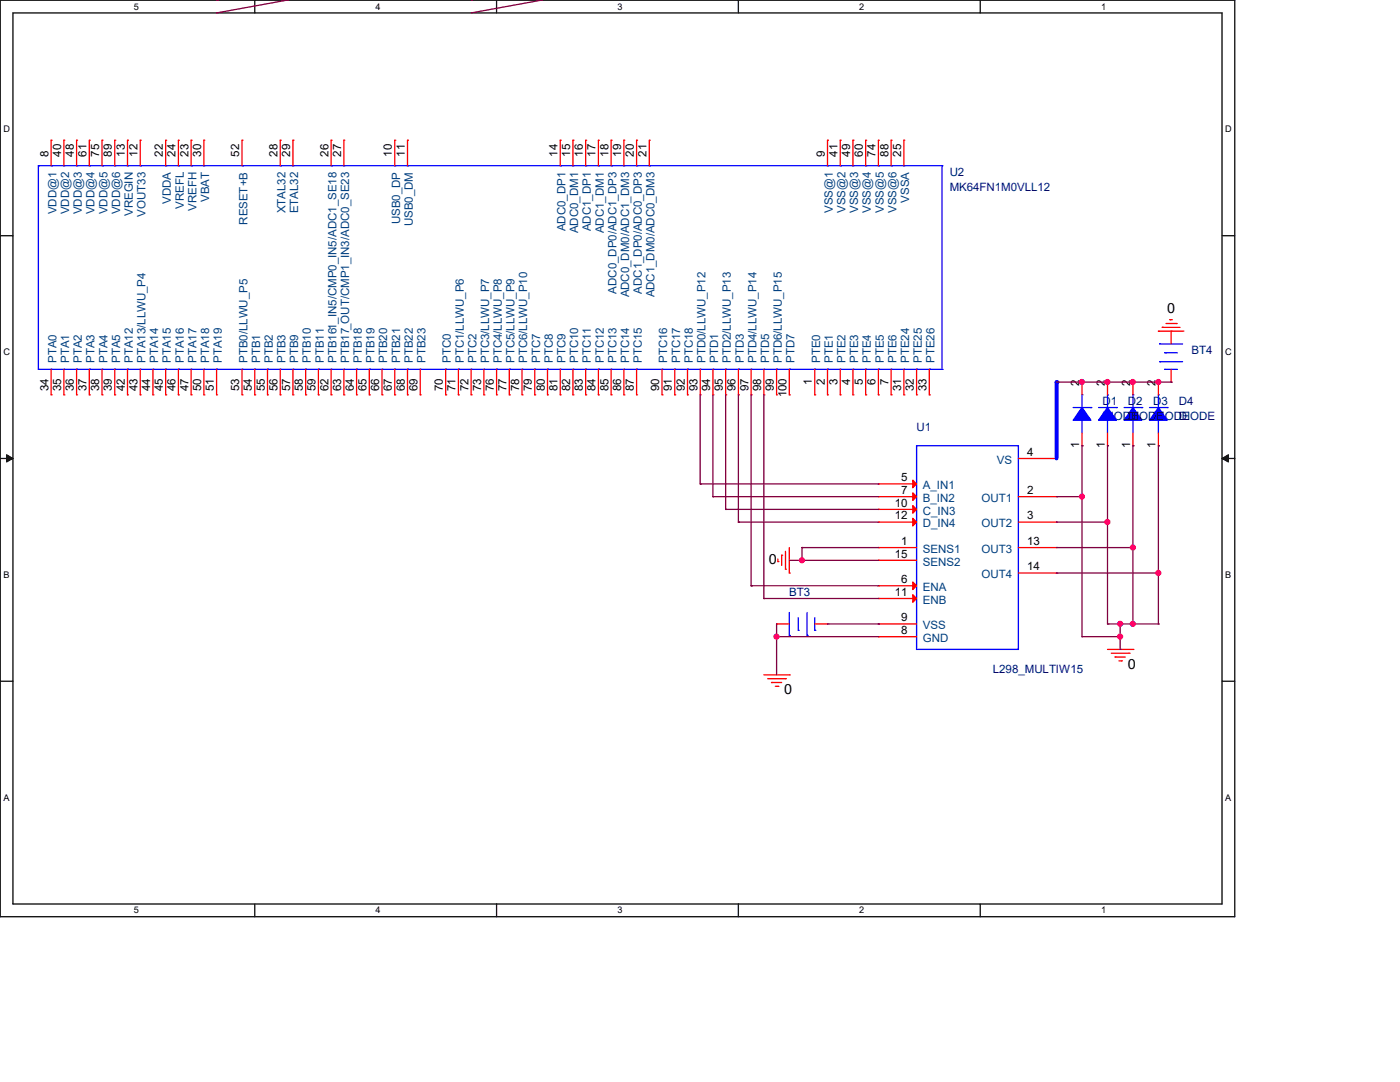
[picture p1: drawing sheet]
<svg xmlns="http://www.w3.org/2000/svg" width="279mm" height="216mm" viewBox="0 0 279 216" stroke-linecap="round" stroke-linejoin="round" font-family="sans-serif">
<path d="M0 0h246.4v182.9h-246.4zM2.6 2.6h241.3v177.8h-241.3z" fill="none" stroke="#000" stroke-width=".25"/>
<g fill="#fff">
<path d="M26.7 .3h1v2h-1z"/>
<path d="M26.7 180.6h1v2h-1z"/>
</g>
<path d="M50.8 0v2.6M50.8 180.4v2.5" fill="none" stroke="#000" stroke-width=".25"/>
<g fill="#fff">
<path d="M75 .3h.9v2h-.9z"/>
<path d="M75 180.6h.9v2h-.9z"/>
</g>
<path d="M99.1 0v2.6M99.1 180.4v2.5" fill="none" stroke="#000" stroke-width=".25"/>
<g fill="#fff">
<path d="M123.2 .3h1v2h-1z"/>
<path d="M123.2 180.6h1v2h-1z"/>
</g>
<path d="M147.4 0v2.6M147.4 180.4v2.5" fill="none" stroke="#000" stroke-width=".25"/>
<g fill="#fff">
<path d="M171.5 .3h1v2h-1z"/>
<path d="M171.5 180.6h1v2h-1z"/>
</g>
<path d="M195.6 0v2.6M195.6 180.4v2.5" fill="none" stroke="#000" stroke-width=".25"/>
<g fill="#fff">
<path d="M219.8 .3h.9v2h-.9z"/>
<path d="M219.8 180.6h.9v2h-.9z"/>
<path d="M.7 24.8h1.2v2h-1.2z"/>
<path d="M244.5 24.8h1.3v2h-1.3z"/>
<path d="M.7 69.3h1.2v1.9h-1.2z"/>
<path d="M244.5 69.3h1.3v1.9h-1.3z"/>
</g>
<path d="M0 47h2.6M243.9 47h2.5" fill="none" stroke="#000" stroke-width=".25"/>
<g fill="#fff">
<path d="M.7 113.7h1.2v2h-1.2z"/>
<path d="M244.5 113.7h1.2v2h-1.2z"/>
</g>
<path d="M0 91.5h2.6M243.9 91.5h2.5" fill="none" stroke="#000" stroke-width=".25"/>
<path d="M1.3 90.7l1.3 .8-1.3 .7zM243.9 91.5l1.3-.8v1.5z" fill="#000" stroke="#000" stroke-width=".2"/>
<g fill="#fff">
<path d="M.7 158.2h1.2v1.9h-1.2z"/>
<path d="M244.5 158.2h1.2v1.9h-1.2z"/>
</g>
<path d="M0 135.9h2.6M243.9 135.9h2.5" fill="none" stroke="#000" stroke-width=".25"/>
<g fill="none" stroke="#f00" stroke-width=".25">
<path d="M10.2 28h.1M10.2 28v5.1M12.7 28h.1M12.7 28v5.1M15.3 28h.1M15.3 28v5.1M17.8 28h.1M17.8 28v5.1M20.4 28h.1M20.4 28v5.1M22.9 28h.1M22.9 28v5.1"/>
<path d="M25.4 28h.1M25.4 28v5.1M28 28h.1M28 28v5.1M33.1 28h.1M33.1 28v5.1M35.6 28h.1M35.6 28v5.1M38.1 28h.1M38.1 28v5.1M40.7 28h.1M40.7 28v5.1"/>
<path d="M48.3 28h.1M48.3 28v5.1M55.9 28h.1M55.9 28v5.1M58.5 28h.1M58.5 28v5.1M66.1 28h.1M66.1 28v5.1M68.6 28h.1M68.6 28v5.1M78.8 28h.1M78.8 28v5.1"/>
<path d="M81.3 28h.1M81.3 28v5.1M111.8 28h.1M111.8 28v5.1M114.3 28h.1M114.3 28v5.1M116.9 28h.1M116.9 28v5.1M119.4 28h.1M119.4 28v5.1M122 28h.1M122 28v5.1"/>
<path d="M124.5 28h.1M124.5 28v5.1M127 28h.1M127 28v5.1M129.6 28h.1M129.6 28v5.1M165.1 28h.1M165.1 28v5.1M167.7 28h.1M167.7 28v5.1M170.2 28h.1M170.2 28v5.1"/>
<path d="M172.8 28h.1M172.8 28v5.1M175.3 28h.1M175.3 28v5.1M177.8 28h.1M177.8 28v5.1M180.4 28h.1M180.4 28v5.1M10.2 78.8h.1M10.2 73.7v5.1M12.7 78.8h.1M12.7 73.7v5.1"/>
<path d="M15.3 78.8h.1M15.3 73.7v5.1M17.8 78.8h.1M17.8 73.7v5.1M20.4 78.8h.1M20.4 73.7v5.1M22.9 78.8h.1M22.9 73.7v5.1M25.4 78.8h.1M25.4 73.7v5.1M28 78.8h.1M28 73.7v5.1"/>
<path d="M30.5 78.8h.1M30.5 73.7v5.1M33.1 78.8h.1M33.1 73.7v5.1M35.6 78.8h.1M35.6 73.7v5.1M38.1 78.8h.1M38.1 73.7v5.1M40.7 78.8h.1M40.7 73.7v5.1M43.2 78.8h.1M43.2 73.7v5.1"/>
<path d="M48.3 78.8h.1M48.3 73.7v5.1M50.8 78.8h.1M50.8 73.7v5.1M53.4 78.8h.1M53.4 73.7v5.1M55.9 78.8h.1M55.9 73.7v5.1M58.5 78.8h.1M58.5 73.7v5.1M61 78.8h.1M61 73.7v5.1"/>
<path d="M63.5 78.8h.1M63.5 73.7v5.1M66.1 78.8h.1M66.1 73.7v5.1M68.6 78.8h.1M68.6 73.7v5.1M71.2 78.8h.1M71.2 73.7v5.1M73.7 78.8h.1M73.7 73.7v5.1M76.2 78.8h.1M76.2 73.7v5.1"/>
<path d="M78.8 78.8h.1M78.8 73.7v5.1M81.3 78.8h.1M81.3 73.7v5.1M83.9 78.8h.1M83.9 73.7v5.1M88.9 78.8h.1M88.9 73.7v5.1M91.5 78.8h.1M91.5 73.7v5.1M94 78.8h.1M94 73.7v5.1"/>
<path d="M96.6 78.8h.1M96.6 73.7v5.1M99.1 78.8h.1M99.1 73.7v5.1M101.6 78.8h.1M101.6 73.7v5.1M104.2 78.8h.1M104.2 73.7v5.1M106.7 78.8h.1M106.7 73.7v5.1M109.3 78.8h.1M109.3 73.7v5.1"/>
<path d="M111.8 78.8h.1M111.8 73.7v5.1M114.3 78.8h.1M114.3 73.7v5.1M116.9 78.8h.1M116.9 73.7v5.1M119.4 78.8h.1M119.4 73.7v5.1M122 78.8h.1M122 73.7v5.1M124.5 78.8h.1M124.5 73.7v5.1"/>
<path d="M127 78.8h.1M127 73.7v5.1M132.1 78.8h.1M132.1 73.7v5.1M134.7 78.8h.1M134.7 73.7v5.1M137.2 78.8h.1M137.2 73.7v5.1M139.7 78.8h.1M139.7 73.7v5.1M142.3 78.8h.1M142.3 73.7v5.1"/>
<path d="M144.8 78.8h.1M144.8 73.7v5.1M147.4 78.8h.1M147.4 73.7v5.1M149.9 78.8h.1M149.9 73.7v5.1M152.4 78.8h.1M152.4 73.7v5.1M155 78.8h.1M155 73.7v5.1M157.5 78.8h.1M157.5 73.7v5.1"/>
<path d="M162.6 78.8h.1M162.6 73.7v5.1M165.1 78.8h.1M165.1 73.7v5.1M167.7 78.8h.1M167.7 73.7v5.1M170.2 78.8h.1M170.2 73.7v5.1M172.8 78.8h.1M172.8 73.7v5.1M175.3 78.8h.1M175.3 73.7v5.1"/>
<path d="M177.8 78.8h.1M177.8 73.7v5.1M180.4 78.8h.1M180.4 73.7v5.1M182.9 78.8h.1M182.9 73.7v5.1M185.5 78.8h.1M185.5 73.7v5.1M215.9 76.2h.1M215.9 76.2v2.6M221 76.2h.1M221 76.2v2.6"/>
<path d="M226.1 76.2h.1M226.1 76.2v2.6M231.2 66.1h.1M231.2 76.2h.1M231.2 66.1h5.1M231.2 76.2v2.6M231.9 65.3h.1M231.9 65.3h3.6M232.7 64.6h2M233.5 63.8h.1M233.5 63.8h.5M233.7 66.1h.1"/>
<path d="M233.7 76.2h.1M233.7 66.1v2.5M233.7 73.7v2.5M234.7 64.6h.1M175.3 96.6h.1M175.3 99.1h.1M175.3 99.1h7.6M175.3 96.6h7.6M203.2 99.1h7.7M203.2 91.5h7.7M210.9 99.1h.1M210.9 91.5h.1"/>
<path d="M215.9 88.9h.1M215.9 86.4v2.5M221 88.9h.1M221 86.4v2.5M226.1 88.9h.1M226.1 86.4v2.5M231.2 88.9h.1M231.2 86.4v2.5M155.2 112.1h.1M155.2 111.5v.6M156 110.8h.1M156 110.8v2"/>
<path d="M156.8 113.6h.1M156.8 110v3.6M157.5 114.3h.1M157.5 109.3v5M175.3 109.3h.1M175.3 116.9h.1M175.3 101.6h.1M175.3 119.4h.1M175.3 104.2h.1M175.3 111.8h.1M175.3 109.3h7.6M175.3 104.2h7.6"/>
<path d="M175.3 116.9h7.6M175.3 101.6h7.6M175.3 119.4h7.6M175.3 111.8h7.6M203.2 109.3h7.7M203.2 104.2h7.7M203.2 114.3h7.7M210.9 104.2h.1M210.9 109.3h.1M210.9 114.3h.1M152.4 134.7h5.1M153.2 135.4h3.6"/>
<path d="M154 136.2h.1M154 136.2h2M154.7 136.9h.5M155 124.5h.1M155 124.5h2.5M155.2 136.9h.1M156.8 135.4h.1M157.5 134.7h.1M162.6 124.5h2.5M165.1 124.5h.1M175.3 127h.1M175.3 124.5h.1"/>
<path d="M175.3 127h7.6M175.3 124.5h7.6M221 129.6h5.1M221.8 130.3h3.5M222.5 131.1h.1M222.5 131.1h2.1M223.3 131.9h.5M223.8 131.9h.1M225.3 130.3h.1M226.1 129.6h.1"/>
</g>
<g fill="none" stroke="#00f" stroke-width=".25">
<path d="M7.7 33.1h.1M7.7 33.1v40.6M7.7 33.1h180.3M10.2 33.1h.1M12.7 33.1h.1M15.3 33.1h.1M17.8 33.1h.1M20.4 33.1h.1M22.9 33.1h.1M25.4 33.1h.1M28 33.1h.1M33.1 33.1h.1"/>
<path d="M35.6 33.1h.1M38.1 33.1h.1M40.7 33.1h.1M48.3 33.1h.1M55.9 33.1h.1M58.5 33.1h.1M66.1 33.1h.1M68.6 33.1h.1M78.8 33.1h.1M81.3 33.1h.1M111.8 33.1h.1M114.3 33.1h.1"/>
<path d="M116.9 33.1h.1M119.4 33.1h.1M122 33.1h.1M124.5 33.1h.1M127 33.1h.1M129.6 33.1h.1M165.1 33.1h.1M167.7 33.1h.1M170.2 33.1h.1M172.8 33.1h.1M175.3 33.1h.1M177.8 33.1h.1"/>
<path d="M180.4 33.1h.1M188 33.1h.1M188 33.1v40.6M7.7 73.7h.1M7.7 73.7h180.3M10.2 73.7h.1M12.7 73.7h.1M15.3 73.7h.1M17.8 73.7h.1M20.4 73.7h.1M22.9 73.7h.1M25.4 73.7h.1"/>
<path d="M28 73.7h.1M30.5 73.7h.1M33.1 73.7h.1M35.6 73.7h.1M38.1 73.7h.1M40.7 73.7h.1M43.2 73.7h.1M48.3 73.7h.1M50.8 73.7h.1M53.4 73.7h.1M55.9 73.7h.1M58.5 73.7h.1"/>
<path d="M61 73.7h.1M63.5 73.7h.1M66.1 73.7h.1M68.6 73.7h.1M71.2 73.7h.1M73.7 73.7h.1M76.2 73.7h.1M78.8 73.7h.1M81.3 73.7h.1M83.9 73.7h.1M88.9 73.7h.1M91.5 73.7h.1"/>
<path d="M94 73.7h.1M96.6 73.7h.1M99.1 73.7h.1M101.6 73.7h.1M104.2 73.7h.1M106.7 73.7h.1M109.3 73.7h.1M111.8 73.7h.1M114.3 73.7h.1M116.9 73.7h.1M119.4 73.7h.1M122 73.7h.1"/>
<path d="M124.5 73.7h.1M127 73.7h.1M132.1 73.7h.1M134.7 73.7h.1M137.2 73.7h.1M139.7 73.7h.1M142.3 73.7h.1M144.8 73.7h.1M147.4 73.7h.1M149.9 73.7h.1M152.4 73.7h.1M155 73.7h.1"/>
<path d="M157.5 73.7h.1M162.6 73.7h.1M165.1 73.7h.1M167.7 73.7h.1M170.2 73.7h.1M172.8 73.7h.1M175.3 73.7h.1M177.8 73.7h.1M180.4 73.7h.1M182.9 73.7h.1M185.5 73.7h.1M188 73.7h.1"/>
<path d="M215.9 78.8h.1M215.9 78.8v2.5M221 78.8h.1M221 78.8v2.5M226.1 78.8h.1M226.1 78.8v2.5M231.2 78.8h.1M231.2 78.8v2.5M231.4 68.6h.1M231.4 72.2h.1M231.4 68.6h4.6M231.4 72.2h4.6"/>
<path d="M232.5 73.7h.1M232.5 70.4h.1M232.5 73.7h2.5M232.5 70.4h2.5M182.9 88.9h20.3v40.7h-20.3zM214.2 81.3h3.5M215.9 83.9h.1M215.9 83.9v2.5M217.7 81.3h.1M219.2 81.3h3.6M221 83.9h.1M221 83.9v2.5"/>
<path d="M222.8 81.3h.1M224.3 81.3h3.6M226.1 83.9h.1M226.1 83.9v2.5M227.9 81.3h.1M229.4 81.3h3.6M231.2 83.9h.1M231.2 83.9v2.5M233 81.3h.1M157.5 126.8h.1M157.5 122.2v4.6M159.3 125.8h.1"/>
<path d="M159.3 123.2v2.6M161.1 126.8h.1M161.1 122.2v4.6M162.6 125.8h.1M162.6 123.2v2.6"/>
</g>
<g fill="#00f" stroke="#00f" stroke-width=".25">
<path d="M226.1 81.3l1.8 2.6h-3.6z" fill-rule="evenodd"/>
<path d="M215.9 81.3l1.8 2.6h-3.5z" fill-rule="evenodd"/>
<path d="M231.2 81.3l1.8 2.6h-3.6z" fill-rule="evenodd"/>
<path d="M221 81.3l1.8 2.6h-3.6z" fill-rule="evenodd"/>
</g>
<g fill="#f00" stroke="#f00" stroke-width=".25">
<path d="M182.2 95.8l.7 .8-.7 .7z"/>
<path d="M182.2 116.1l.7 .8-.7 .7z"/>
<path d="M182.2 98.3l.7 .8-.7 .8z"/>
<path d="M182.2 100.9l.7 .7-.7 .8z"/>
<path d="M182.2 118.7l.7 .7-.7 .8z"/>
<path d="M182.2 103.4l.7 .8-.7 .7z"/>
</g>
<g fill="none" stroke="#800040" stroke-width=".25">
<path d="M43.7 0h-.5M57.7 0l-14.5 2.6M94.5 0h-.5M108.5 0l-14.5 2.6M139.7 78.8v17.8M142.3 78.8v20.3M144.8 78.8v22.8M147.4 78.8v25.4M149.9 78.8v38.1M152.4 78.8v40.6M139.7 96.6h.1M139.7 96.6h35.6"/>
<path d="M142.3 99.1h.1M142.3 99.1h33M144.8 101.6h.1M144.8 101.6h30.5M147.4 104.2h.1M147.4 104.2h27.9M149.9 116.9h.1M149.9 116.9h25.4M152.4 119.4h.1M152.4 119.4h22.9M157.5 111.8h17.8M160.1 111.8h.1"/>
<path d="M160.1 109.3h.1M160.1 109.3h15.2M160.1 109.3v2.5M155 127h.1M155 124.5v10.2M155 127h20.3M165.1 124.5h10.2M175.3 124.5h.1"/>
</g>
<g fill="#f0f" stroke="#f0f" stroke-width=".25">
<circle cx="160" cy="111.8" r=".49"/>
<circle cx="155" cy="127" r=".49"/>
</g>
<path d="M210.9 76.2v15.3" fill="none" stroke="#00f" stroke-width=".76"/>
<circle cx="210.9" cy="76.2" r=".38" fill="#00f"/>
<g fill="none" stroke="#800040" stroke-width=".25">
<path d="M210.9 76.2h22.8M215.9 76.2h.1M221 76.2h.1M226.1 76.2h.1M231.2 76.2h.1M233.7 76.2h.1M210.9 99.1h5M215.9 99.1h.1M215.9 88.9h.1M215.9 88.9v38.1M221 88.9h.1M221 88.9v35.6"/>
<path d="M226.1 88.9h.1M226.1 88.9v35.6M231.2 88.9h.1M231.2 88.9v35.6M210.9 104.2h10.1M210.9 109.3h15.2M210.9 114.3h20.3M221 104.2h.1M226.1 109.3h.1M231.2 114.3h.1M215.9 127h.1M215.9 127h7.7"/>
<path d="M221 124.5h.1M221 124.5h10.2M223.6 127h.1M223.6 129.6h.1M223.6 124.5h.1M223.6 124.5v5.1M226.1 124.5h.1M231.2 124.5h.1"/>
</g>
<g fill="#f0f" stroke="#f0f" stroke-width=".25">
<circle cx="215.9" cy="76.2" r=".49"/>
<circle cx="221" cy="76.2" r=".49"/>
<circle cx="226.1" cy="76.2" r=".49"/>
<circle cx="231.2" cy="76.2" r=".49"/>
<circle cx="215.9" cy="99.1" r=".49"/>
<circle cx="221" cy="104.2" r=".49"/>
<circle cx="226.1" cy="109.2" r=".49"/>
<circle cx="231.2" cy="114.3" r=".49"/>
<circle cx="223.5" cy="127" r=".49"/>
<circle cx="223.5" cy="124.5" r=".49"/>
<circle cx="226.1" cy="124.5" r=".49"/>
<circle cx="160" cy="111.8" r=".49"/>
<circle cx="155" cy="127" r=".49"/>
</g>
<g font-size="2.8">
<text x="233" y="62.5">0</text>
<text x="153.5" y="112.6">0</text>
<text x="225.1" y="133.4">0</text>
<text x="156.5" y="138.5">0</text>
</g>
<g font-size="2.3">
<text x="9.7" y="31.3" transform="rotate(-90 9.7 31.3)">8</text>
<text x="12.2" y="31.3" transform="rotate(-90 12.2 31.3)">40</text>
<text x="14.7" y="31.3" transform="rotate(-90 14.7 31.3)">48</text>
<text x="17.3" y="31.3" transform="rotate(-90 17.3 31.3)">61</text>
<text x="19.8" y="31.3" transform="rotate(-90 19.8 31.3)">75</text>
<text x="22.4" y="31.3" transform="rotate(-90 22.4 31.3)">89</text>
<text x="24.9" y="31.3" transform="rotate(-90 24.9 31.3)">13</text>
<text x="27.4" y="31.3" transform="rotate(-90 27.4 31.3)">12</text>
<text x="32.5" y="31.3" transform="rotate(-90 32.5 31.3)">22</text>
<text x="35.1" y="31.3" transform="rotate(-90 35.1 31.3)">24</text>
<text x="37.6" y="31.3" transform="rotate(-90 37.6 31.3)">23</text>
<text x="40.1" y="31.3" transform="rotate(-90 40.1 31.3)">30</text>
<text x="47.8" y="31.3" transform="rotate(-90 47.8 31.3)">52</text>
<text x="55.4" y="31.3" transform="rotate(-90 55.4 31.3)">28</text>
<text x="57.9" y="31.3" transform="rotate(-90 57.9 31.3)">29</text>
<text x="65.5" y="31.3" transform="rotate(-90 65.5 31.3)">26</text>
<text x="68.1" y="31.3" transform="rotate(-90 68.1 31.3)">27</text>
<text x="78.2" y="31.3" transform="rotate(-90 78.2 31.3)">10</text>
<text x="80.8" y="31.3" transform="rotate(-90 80.8 31.3)">11</text>
<text x="111.3" y="31.3" transform="rotate(-90 111.3 31.3)">14</text>
<text x="113.8" y="31.3" transform="rotate(-90 113.8 31.3)">15</text>
<text x="116.3" y="31.3" transform="rotate(-90 116.3 31.3)">16</text>
<text x="118.9" y="31.3" transform="rotate(-90 118.9 31.3)">17</text>
<text x="121.4" y="31.3" transform="rotate(-90 121.4 31.3)">18</text>
<text x="124" y="31.3" transform="rotate(-90 124 31.3)">19</text>
<text x="126.5" y="31.3" transform="rotate(-90 126.5 31.3)">20</text>
<text x="129" y="31.3" transform="rotate(-90 129 31.3)">21</text>
<text x="164.6" y="31.3" transform="rotate(-90 164.6 31.3)">9</text>
<text x="167.1" y="31.3" transform="rotate(-90 167.1 31.3)">41</text>
<text x="169.7" y="31.3" transform="rotate(-90 169.7 31.3)">49</text>
<text x="172.2" y="31.3" transform="rotate(-90 172.2 31.3)">60</text>
<text x="174.8" y="31.3" transform="rotate(-90 174.8 31.3)">74</text>
<text x="177.3" y="31.3" transform="rotate(-90 177.3 31.3)">88</text>
<text x="179.8" y="31.3" transform="rotate(-90 179.8 31.3)">25</text>
<text x="162.1" y="76.8" transform="rotate(-90 162.1 76.8)">1</text>
<text x="164.6" y="76.8" transform="rotate(-90 164.6 76.8)">2</text>
<text x="167.1" y="76.8" transform="rotate(-90 167.1 76.8)">3</text>
<text x="169.7" y="76.8" transform="rotate(-90 169.7 76.8)">4</text>
<text x="172.2" y="76.8" transform="rotate(-90 172.2 76.8)">5</text>
<text x="174.8" y="76.8" transform="rotate(-90 174.8 76.8)">6</text>
<text x="177.3" y="76.8" transform="rotate(-90 177.3 76.8)">7</text>
<text x="215.4" y="77" transform="rotate(-90 215.4 77)">2</text>
<text x="220.5" y="77" transform="rotate(-90 220.5 77)">2</text>
<text x="225.5" y="77" transform="rotate(-90 225.5 77)">2</text>
<text x="230.6" y="77" transform="rotate(-90 230.6 77)">2</text>
<text x="9.7" y="78" transform="rotate(-90 9.7 78)">34</text>
<text x="12.2" y="78" transform="rotate(-90 12.2 78)">35</text>
<text x="14.7" y="78" transform="rotate(-90 14.7 78)">36</text>
<text x="17.3" y="78" transform="rotate(-90 17.3 78)">37</text>
<text x="19.8" y="78" transform="rotate(-90 19.8 78)">38</text>
<text x="22.4" y="78" transform="rotate(-90 22.4 78)">39</text>
<text x="24.9" y="78" transform="rotate(-90 24.9 78)">42</text>
<text x="27.4" y="78" transform="rotate(-90 27.4 78)">43</text>
<text x="30" y="78" transform="rotate(-90 30 78)">44</text>
<text x="32.5" y="78" transform="rotate(-90 32.5 78)">45</text>
<text x="35.1" y="78" transform="rotate(-90 35.1 78)">46</text>
<text x="37.6" y="78" transform="rotate(-90 37.6 78)">47</text>
<text x="40.1" y="78" transform="rotate(-90 40.1 78)">50</text>
<text x="42.7" y="78" transform="rotate(-90 42.7 78)">51</text>
<text x="47.8" y="78" transform="rotate(-90 47.8 78)">53</text>
<text x="50.3" y="78" transform="rotate(-90 50.3 78)">54</text>
<text x="52.8" y="78" transform="rotate(-90 52.8 78)">55</text>
<text x="55.4" y="78" transform="rotate(-90 55.4 78)">56</text>
<text x="57.9" y="78" transform="rotate(-90 57.9 78)">57</text>
<text x="60.5" y="78" transform="rotate(-90 60.5 78)">58</text>
<text x="63" y="78" transform="rotate(-90 63 78)">59</text>
<text x="65.5" y="78" transform="rotate(-90 65.5 78)">62</text>
<text x="68.1" y="78" transform="rotate(-90 68.1 78)">63</text>
<text x="70.6" y="78" transform="rotate(-90 70.6 78)">64</text>
<text x="73.2" y="78" transform="rotate(-90 73.2 78)">65</text>
<text x="75.7" y="78" transform="rotate(-90 75.7 78)">66</text>
<text x="78.2" y="78" transform="rotate(-90 78.2 78)">67</text>
<text x="80.8" y="78" transform="rotate(-90 80.8 78)">68</text>
<text x="83.3" y="78" transform="rotate(-90 83.3 78)">69</text>
<text x="88.4" y="78" transform="rotate(-90 88.4 78)">70</text>
<text x="90.9" y="78" transform="rotate(-90 90.9 78)">71</text>
<text x="93.5" y="78" transform="rotate(-90 93.5 78)">72</text>
<text x="96" y="78" transform="rotate(-90 96 78)">73</text>
<text x="98.6" y="78" transform="rotate(-90 98.6 78)">76</text>
<text x="101.1" y="78" transform="rotate(-90 101.1 78)">77</text>
<text x="103.6" y="78" transform="rotate(-90 103.6 78)">78</text>
<text x="106.2" y="78" transform="rotate(-90 106.2 78)">79</text>
<text x="108.7" y="78" transform="rotate(-90 108.7 78)">80</text>
<text x="111.3" y="78" transform="rotate(-90 111.3 78)">81</text>
<text x="113.8" y="78" transform="rotate(-90 113.8 78)">82</text>
<text x="116.3" y="78" transform="rotate(-90 116.3 78)">83</text>
<text x="118.9" y="78" transform="rotate(-90 118.9 78)">84</text>
<text x="121.4" y="78" transform="rotate(-90 121.4 78)">85</text>
<text x="124" y="78" transform="rotate(-90 124 78)">86</text>
<text x="126.5" y="78" transform="rotate(-90 126.5 78)">87</text>
<text x="131.6" y="78" transform="rotate(-90 131.6 78)">90</text>
<text x="134.1" y="78" transform="rotate(-90 134.1 78)">91</text>
<text x="136.7" y="78" transform="rotate(-90 136.7 78)">92</text>
<text x="139.2" y="78" transform="rotate(-90 139.2 78)">93</text>
<text x="141.7" y="78" transform="rotate(-90 141.7 78)">94</text>
<text x="144.3" y="78" transform="rotate(-90 144.3 78)">95</text>
<text x="146.8" y="78" transform="rotate(-90 146.8 78)">96</text>
<text x="149.4" y="78" transform="rotate(-90 149.4 78)">97</text>
<text x="151.9" y="78" transform="rotate(-90 151.9 78)">98</text>
<text x="154.4" y="78" transform="rotate(-90 154.4 78)">99</text>
<text x="157" y="79.3" transform="rotate(-90 157 79.3)">100</text>
<text x="179.8" y="78" transform="rotate(-90 179.8 78)">31</text>
<text x="182.4" y="78" transform="rotate(-90 182.4 78)">32</text>
<text x="184.9" y="78" transform="rotate(-90 184.9 78)">33</text>
<text x="215.4" y="89.5" transform="rotate(-90 215.4 89.5)">1</text>
<text x="220.5" y="89.5" transform="rotate(-90 220.5 89.5)">1</text>
<text x="225.5" y="89.5" transform="rotate(-90 225.5 89.5)">1</text>
<text x="230.6" y="89.5" transform="rotate(-90 230.6 89.5)">1</text>
<text x="205" y="90.9">4</text>
<text x="178.6" y="101.1">10</text>
<text x="179.9" y="96">5</text>
<text x="179.9" y="98.6">7</text>
<text x="205" y="98.6">2</text>
<text x="178.6" y="103.6">12</text>
<text x="205" y="103.6">3</text>
<text x="178.6" y="111.3">15</text>
<text x="179.9" y="108.7">1</text>
<text x="205" y="108.7">13</text>
<text x="205" y="113.8">14</text>
<text x="178.6" y="118.9">11</text>
<text x="179.9" y="116.3">6</text>
<text x="179.9" y="124">9</text>
<text x="179.9" y="126.5">8</text>
</g>
<g font-size="2.3" fill="#000080">
<text x="189.5" y="35.1">U2</text>
<text x="189.5" y="38.2">MK64FN1M0VLL12</text>
<text x="237.8" y="70.7">BT4</text>
<text x="220" y="80.9">D1</text>
<text x="220" y="83.9">DIODE</text>
<text x="225.1" y="80.9">D2</text>
<text x="225.1" y="83.9">DIODE</text>
<text x="230.2" y="80.9">D3</text>
<text x="230.2" y="83.9">DIODE</text>
<text x="235.2" y="80.9">D4</text>
<text x="235.2" y="83.9">DIODE</text>
<text x="182.9" y="85.9">U1</text>
<text x="157.5" y="119">BT3</text>
<text x="198.2" y="134.2">L298_MULTIW15</text>
</g>
<g font-size="2.3" fill="#004080">
<text x="34.1" y="40.7" transform="rotate(-90 34.1 40.7)">VDDA</text>
<text x="36.7" y="41.7" transform="rotate(-90 36.7 41.7)">VREFL</text>
<text x="41.7" y="40.3" transform="rotate(-90 41.7 40.3)">VBAT</text>
<text x="181.4" y="40.4" transform="rotate(-90 181.4 40.4)">VSSA</text>
<text x="11.3" y="42.8" transform="rotate(-90 11.3 42.8)">VDD@1</text>
<text x="13.8" y="42.8" transform="rotate(-90 13.8 42.8)">VDD@2</text>
<text x="16.3" y="42.8" transform="rotate(-90 16.3 42.8)">VDD@3</text>
<text x="18.9" y="42.8" transform="rotate(-90 18.9 42.8)">VDD@4</text>
<text x="21.4" y="42.8" transform="rotate(-90 21.4 42.8)">VDD@5</text>
<text x="24" y="42.8" transform="rotate(-90 24 42.8)">VDD@6</text>
<text x="26.5" y="43.1" transform="rotate(-90 26.5 43.1)">VREGIN</text>
<text x="29" y="43.2" transform="rotate(-90 29 43.2)">VOUT33</text>
<text x="39.2" y="42.1" transform="rotate(-90 39.2 42.1)">VREFH</text>
<text x="49.4" y="44.8" transform="rotate(-90 49.4 44.8)">RESET+B</text>
<text x="57" y="42.6" transform="rotate(-90 57 42.6)">XTAL32</text>
<text x="59.5" y="42.6" transform="rotate(-90 59.5 42.6)">ETAL32</text>
<text x="79.8" y="44.7" transform="rotate(-90 79.8 44.7)">USB0_DP</text>
<text x="82.4" y="45.1" transform="rotate(-90 82.4 45.1)">USB0_DM</text>
<text x="112.9" y="46.1" transform="rotate(-90 112.9 46.1)">ADC0_DP1</text>
<text x="115.4" y="46.5" transform="rotate(-90 115.4 46.5)">ADC0_DM1</text>
<text x="117.9" y="46.1" transform="rotate(-90 117.9 46.1)">ADC1_DP1</text>
<text x="120.5" y="46.5" transform="rotate(-90 120.5 46.5)">ADC1_DM1</text>
<text x="166.2" y="42.5" transform="rotate(-90 166.2 42.5)">VSS@1</text>
<text x="168.7" y="42.5" transform="rotate(-90 168.7 42.5)">VSS@2</text>
<text x="171.3" y="42.5" transform="rotate(-90 171.3 42.5)">VSS@3</text>
<text x="173.8" y="42.5" transform="rotate(-90 173.8 42.5)">VSS@4</text>
<text x="176.4" y="42.5" transform="rotate(-90 176.4 42.5)">VSS@5</text>
<text x="178.9" y="42.5" transform="rotate(-90 178.9 42.5)">VSS@6</text>
<text x="123" y="58.6" transform="rotate(-90 123 58.6)">ADC0_DP0/ADC1_DP3</text>
<text x="125.6" y="59.4" transform="rotate(-90 125.6 59.4)">ADC0_DM0/ADC1_DM3</text>
<text x="128.1" y="58.6" transform="rotate(-90 128.1 58.6)">ADC1_DP0/ADC0_DP3</text>
<text x="130.6" y="59.4" transform="rotate(-90 130.6 59.4)">ADC1_DM0/ADC0_DM3</text>
<text x="11.3" y="72.4" transform="rotate(-90 11.3 72.4)">PTA0</text>
<text x="13.8" y="72.4" transform="rotate(-90 13.8 72.4)">PTA1</text>
<text x="16.3" y="72.4" transform="rotate(-90 16.3 72.4)">PTA2</text>
<text x="18.9" y="72.4" transform="rotate(-90 18.9 72.4)">PTA3</text>
<text x="21.4" y="72.4" transform="rotate(-90 21.4 72.4)">PTA4</text>
<text x="24" y="72.4" transform="rotate(-90 24 72.4)">PTA5</text>
<text x="26.5" y="72.4" transform="rotate(-90 26.5 72.4)">PTA12</text>
<text x="29" y="72.4" transform="rotate(-90 29 72.4)">PTA13/LLWU_P4</text>
<text x="31.6" y="72.4" transform="rotate(-90 31.6 72.4)">PTA14</text>
<text x="34.1" y="72.4" transform="rotate(-90 34.1 72.4)">PTA15</text>
<text x="36.7" y="72.4" transform="rotate(-90 36.7 72.4)">PTA16</text>
<text x="39.2" y="72.4" transform="rotate(-90 39.2 72.4)">PTA17</text>
<text x="41.7" y="72.4" transform="rotate(-90 41.7 72.4)">PTA18</text>
<text x="44.3" y="72.4" transform="rotate(-90 44.3 72.4)">PTA19</text>
<text x="49.4" y="72.4" transform="rotate(-90 49.4 72.4)">PTB0/LLWU_P5</text>
<text x="51.9" y="72.4" transform="rotate(-90 51.9 72.4)">PTB1</text>
<text x="54.4" y="72.4" transform="rotate(-90 54.4 72.4)">PTB2</text>
<text x="57" y="72.4" transform="rotate(-90 57 72.4)">PTB3</text>
<text x="59.5" y="72.4" transform="rotate(-90 59.5 72.4)">PTB9</text>
<text x="62.1" y="72.4" transform="rotate(-90 62.1 72.4)">PTB10</text>
<text x="64.6" y="72.4" transform="rotate(-90 64.6 72.4)">PTB11</text>
<text x="67.1" y="72.4" transform="rotate(-90 67.1 72.4)">PTB161_IN5/CMP0_IN5/ADC1_SE18</text>
<text x="69.7" y="72.4" transform="rotate(-90 69.7 72.4)">PTB17_OUT/CMP1_IN3/ADC0_SE23</text>
<text x="72.2" y="72.4" transform="rotate(-90 72.2 72.4)">PTB18</text>
<text x="74.8" y="72.4" transform="rotate(-90 74.8 72.4)">PTB19</text>
<text x="77.3" y="72.4" transform="rotate(-90 77.3 72.4)">PTB20</text>
<text x="79.8" y="72.4" transform="rotate(-90 79.8 72.4)">PTB21</text>
<text x="82.4" y="72.4" transform="rotate(-90 82.4 72.4)">PTB22</text>
<text x="84.9" y="72.4" transform="rotate(-90 84.9 72.4)">PTB23</text>
<text x="90" y="72.4" transform="rotate(-90 90 72.4)">PTC0</text>
<text x="92.5" y="72.4" transform="rotate(-90 92.5 72.4)">PTC1/LLWU_P6</text>
<text x="95.1" y="72.4" transform="rotate(-90 95.1 72.4)">PTC2</text>
<text x="97.6" y="72.4" transform="rotate(-90 97.6 72.4)">PTC3/LLWU_P7</text>
<text x="100.2" y="72.4" transform="rotate(-90 100.2 72.4)">PTC4/LLWU_P8</text>
<text x="102.7" y="72.4" transform="rotate(-90 102.7 72.4)">PTC5/LLWU_P9</text>
<text x="105.2" y="72.4" transform="rotate(-90 105.2 72.4)">PTC6/LLWU_P10</text>
<text x="107.8" y="72.4" transform="rotate(-90 107.8 72.4)">PTC7</text>
<text x="110.3" y="72.4" transform="rotate(-90 110.3 72.4)">PTC8</text>
<text x="112.9" y="72.4" transform="rotate(-90 112.9 72.4)">PTC9</text>
<text x="115.4" y="72.4" transform="rotate(-90 115.4 72.4)">PTC10</text>
<text x="117.9" y="72.4" transform="rotate(-90 117.9 72.4)">PTC11</text>
<text x="120.5" y="72.4" transform="rotate(-90 120.5 72.4)">PTC12</text>
<text x="123" y="72.4" transform="rotate(-90 123 72.4)">PTC13</text>
<text x="125.6" y="72.4" transform="rotate(-90 125.6 72.4)">PTC14</text>
<text x="128.1" y="72.4" transform="rotate(-90 128.1 72.4)">PTC15</text>
<text x="133.2" y="72.4" transform="rotate(-90 133.2 72.4)">PTC16</text>
<text x="135.7" y="72.4" transform="rotate(-90 135.7 72.4)">PTC17</text>
<text x="138.3" y="72.4" transform="rotate(-90 138.3 72.4)">PTC18</text>
<text x="140.8" y="72.4" transform="rotate(-90 140.8 72.4)">PTD0/LLWU_P12</text>
<text x="143.3" y="72.4" transform="rotate(-90 143.3 72.4)">PTD1</text>
<text x="145.9" y="72.4" transform="rotate(-90 145.9 72.4)">PTD2/LLWU_P13</text>
<text x="148.4" y="72.4" transform="rotate(-90 148.4 72.4)">PTD3</text>
<text x="151" y="72.4" transform="rotate(-90 151 72.4)">PTD4/LLWU_P14</text>
<text x="153.5" y="72.4" transform="rotate(-90 153.5 72.4)">PTD5</text>
<text x="156" y="72.4" transform="rotate(-90 156 72.4)">PTD6/LLWU_P15</text>
<text x="158.6" y="72.4" transform="rotate(-90 158.6 72.4)">PTD7</text>
<text x="163.7" y="72.4" transform="rotate(-90 163.7 72.4)">PTE0</text>
<text x="166.2" y="72.4" transform="rotate(-90 166.2 72.4)">PTE1</text>
<text x="168.7" y="72.4" transform="rotate(-90 168.7 72.4)">PTE2</text>
<text x="171.3" y="72.4" transform="rotate(-90 171.3 72.4)">PTE3</text>
<text x="173.8" y="72.4" transform="rotate(-90 173.8 72.4)">PTE4</text>
<text x="176.4" y="72.4" transform="rotate(-90 176.4 72.4)">PTE5</text>
<text x="178.9" y="72.4" transform="rotate(-90 178.9 72.4)">PTE6</text>
<text x="181.4" y="72.4" transform="rotate(-90 181.4 72.4)">PTE24</text>
<text x="184" y="72.4" transform="rotate(-90 184 72.4)">PTE25</text>
<text x="186.5" y="72.4" transform="rotate(-90 186.5 72.4)">PTE26</text>
<text x="198.9" y="92.5">VS</text>
<text x="184.2" y="97.6">A_IN1</text>
<text x="184.2" y="100.2">B_IN2</text>
<text x="195.9" y="100.2">OUT1</text>
<text x="184.2" y="102.7">C_IN3</text>
<text x="184.2" y="105.2">D_IN4</text>
<text x="195.9" y="105.2">OUT2</text>
<text x="184.2" y="110.3">SENS1</text>
<text x="184.2" y="112.9">SENS2</text>
<text x="195.9" y="110.3">OUT3</text>
<text x="184.2" y="117.9">ENA</text>
<text x="195.9" y="115.4">OUT4</text>
<text x="184.2" y="125.6">VSS</text>
<text x="184.2" y="120.5">ENB</text>
<text x="184.2" y="128.1">GND</text>
</g>
<g font-size="1.8">
<text x="26.7" y="1.9">5</text>
<text x="75" y="1.9">4</text>
<text x="123.2" y="1.9">3</text>
<text x="171.5" y="1.9">2</text>
<text x="219.8" y="1.9">1</text>
<text x=".7" y="26.4">D</text>
<text x="244.5" y="26.4">D</text>
<text x=".7" y="70.9">C</text>
<text x="244.5" y="70.9">C</text>
<text x=".7" y="115.3">B</text>
<text x="244.5" y="115.3">B</text>
<text x=".7" y="159.8">A</text>
<text x="244.5" y="159.8">A</text>
<text x="26.7" y="182.2">5</text>
<text x="75" y="182.2">4</text>
<text x="123.2" y="182.2">3</text>
<text x="171.5" y="182.2">2</text>
<text x="219.8" y="182.2">1</text>
</g>
</svg>
